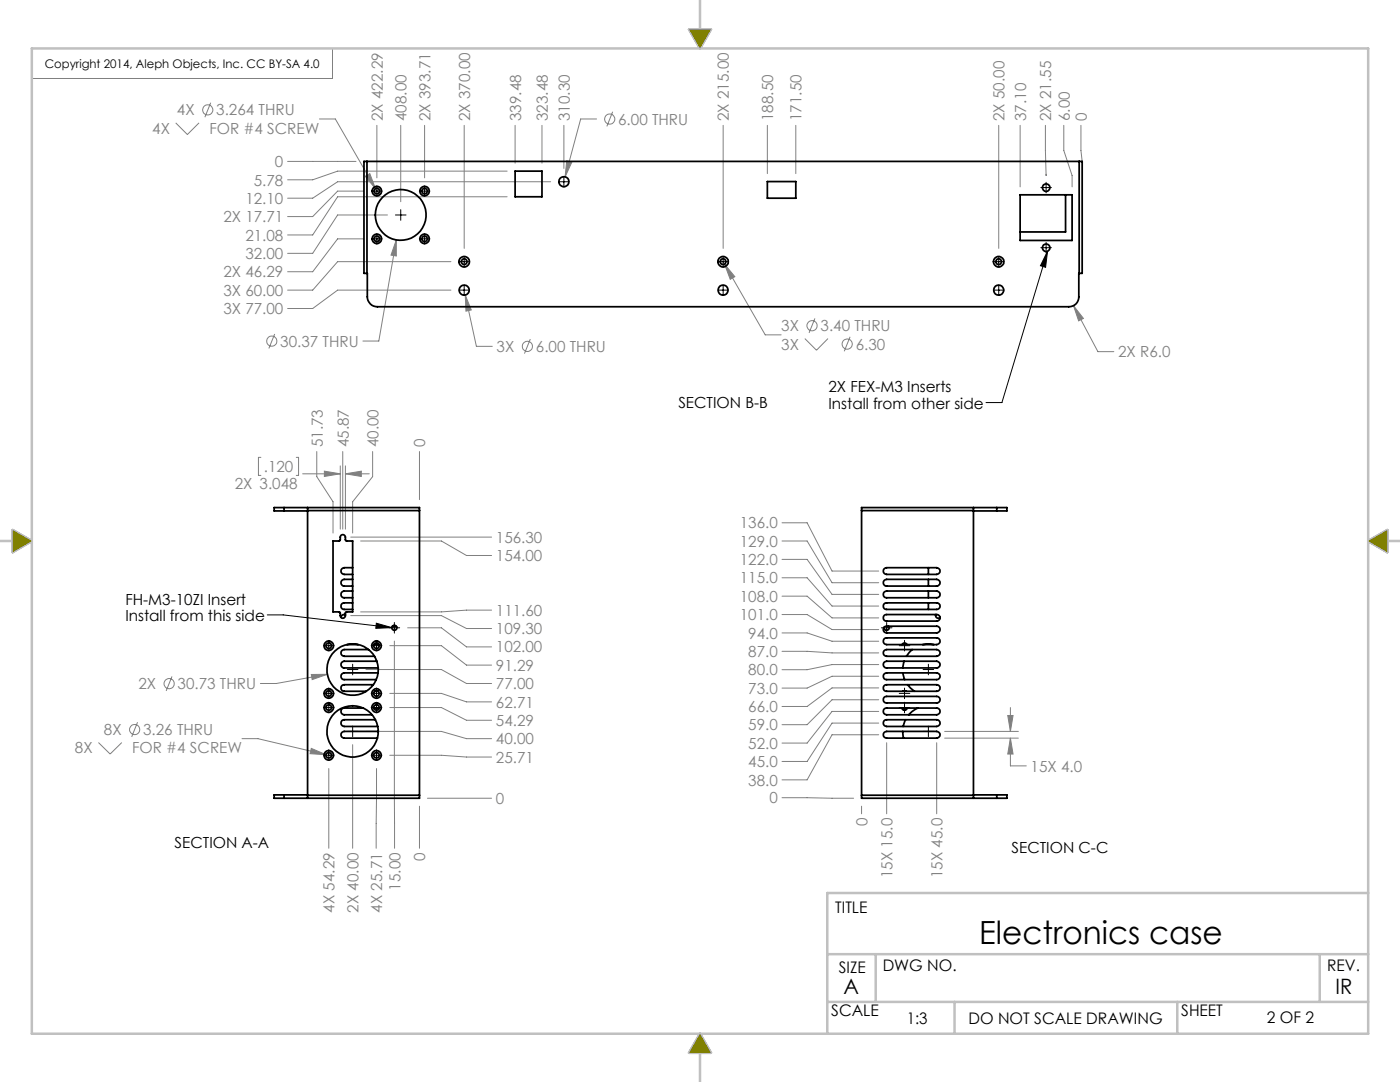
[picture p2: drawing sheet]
<svg xmlns="http://www.w3.org/2000/svg" width="279mm" height="216mm" viewBox="0 0 279 216" stroke-linecap="round" stroke-linejoin="round" font-family="sans-serif">
<path d="M66.4 9.7v6h-60.1" fill="none" stroke="#808080" stroke-width=".2"/>
<g fill="none" stroke="#c0c0c0" stroke-width=".5">
<path d="M139.7 0v5.9M6.3 9.7h266.8v196.6h-266.8zM137.5 5.9h4.4l-2.2 3.8zM0 107.9h2.5M2.5 105.8l3.8 2.1-3.8 2.3zM273.1 107.9l3.8-2.1v4.4zM276.9 107.9h2.5M273.1 178.2h-108v28.1M165.1 199.9h108M165.1 190.4h108M174.8 190.4v9.5M190.5 199.9v6.4"/>
<path d="M234.9 199.9v6.4M263.4 190.4v9.5M139.7 210.1v5.8M139.7 206.3l2.2 3.8h-4.4z"/>
</g>
<path d="M137.5 5.9l2.2 3.8 2.2-3.8zM273 108l3.9-2.2v4.4zM139.7 206.3l2.2 3.8h-4.4zM2.5 105.8l3.8 2.2-3.8 2.2z" fill-rule="evenodd" fill="#808000"/>
<g fill="none" stroke="#808080" stroke-width=".2">
<path d="M35.1 24.5l2.3 2.3 2.3-2.3M42.1 20.5l-1.2 2.9M57.4 32.2h13.6M63.7 23.7h3.2l8 13.9M72.6 38.1h-5.2l-5 5.1h-5M72.9 35.2l.9-.6 1.1 3zM75.2 25v10.5M80 25v15.3M84.7 25v10.5M92.6 25v24.6M101.2 34.1h-33.8l-5 1.8h-5M101.2 39.3h-33.8l-5 7.6h-5"/>
<path d="M102.8 25v7.6M108.2 25v7.6M109.9 36.3h-42.5l-5 3.2h-5M112.5 25v8.6M113.1 32.1l1 .2-1.3 3zM119.1 23.7h-3.2l-3.1 11.6M122.3 22.3l-1.2 2.9M144.3 25v24.6M153.1 25v9.6M158.8 25v9.6M199.3 25v24.6M203.6 25v12.3"/>
<path d="M208.6 25l.2 10v-.2M212.3 25v5l1.7 5v2.3M215.7 25v5l.3 2.2M72.6 47.7h-5.2l-5 6.5h-5M77.3 42.9h-9.9l-5 7.7h-5M79.1 47.9v3.2l-1.1-.2zM79.1 47.9l-3.5 20.2h-3.2M90 52.2h-22.6l-5 5.7h-5M90 57.9h-22.6l-5 3.7h-5M92.9 58.9l1.2 2.9-1.1 .3zM92.9 58.9l2.2 10.2h3.1M144.6 52.7l2 2.5-.9 .5z"/>
<path d="M144.6 52.7l8.1 14.1h3.2M54.8 66.6l-1.1 2.9M105.8 67.7l-1.1 2.9M160.6 67.6l2.3 2.3 2.3-2.3M162.6 63.5l-1.1 2.9M169.7 67.2l-1.2 2.9M214.2 61l2 2.5-.9 .5zM214.2 61l4.9 9.2h3.2M52.1 91.3h-.5v3.6h.5M59.1 91.3h.5v3.6h-.5M60.4 94.5h7.5M63.2 90.1v5l3.3 5v6.3"/>
<path d="M64.7 94l3.2 .5-3.2 .6zM67.9 93v12.6M68.4 90.1v15.5M68.9 94.5l3.2-.5v1.1zM68.9 93v12.6M68.9 94.5h4.8M74.4 90.1v5l-4 5v6.3M83.7 90.1v9.6M70 107.2h28.1M72 107.9h16.1l5 2.9h5M156.1 107.9h5l5 8.4h9.3M156.1 119h5l5 4.3h9.3"/>
<path d="M156.1 115.3h5l5 5.6h9.3M156.1 111.6h5l5 7h9.3M156.1 104.3h5l5 9.6h9.3M34.3 135l-1.1 2.9M62.1 134.6l3.2-.1-3 1.1zM65.3 134.5l-10.2 1.9h-3.1M70 122.8h18.1l5 2.6h5M73 133.6h15.1l5 2.8h5M77.8 138.4h10.3l5 1.7h5M77.8 128.8h10.3l5 3.9h5M78.7 127.9v41.4M81.4 125.3h6.7l5 3.8h5"/>
<path d="M98.1 121.7h-5l-5 .4h-16.1M156.1 130h5l5 .3h9.3M156.1 126.3h5l5 1.7h9.3M156.1 122.6h5l5 3h9.3M175.4 132.6h-9.3l-5 1h-5M175.4 139.6h-9.3l-5 5h-5M175.4 137.3h-9.3l-5 3.7h-5M175.4 134.9h-9.3l-5 2.4h-5M19.6 148.2l2.4 2.3 2.3-2.3M27.4 144.1l-1.1 2.9M48.3 147.4h3.2l13.6 3.2M62.1 149.3l3 1.3-3.2-.2z"/>
<path d="M65.6 153.4v15.9M70.4 148.6v20.7M73 145.9h15.1l5 1.5h5M75.1 153.4v15.9M77.8 150.7h10.3l5 .4h5M77.8 141.2h10.3l5 2.5h5M85.3 159.3h12.8M156.1 159.2l14.3 .1M175.4 146.6h-9.3l-5 9h-5M175.4 144.3h-9.3l-5 7.6h-5M175.4 142h-9.3l-5 6.3h-5M177 148.2v14.2"/>
<path d="M186.9 148.2v14.2M188.5 145.9h14.7M188.5 147.3h14.7M201.1 142.8h1.1l-.6 3.1zM201.6 147.3l.6 3.2h-1.1zM201.6 147.3v5.5h3.2M201.6 141.2v4.7M83.7 160.9v8.4M171.9 160.9v1.5"/>
<circle cx="41.5" cy="21.9" r="1.02"/>
<circle cx="121.7" cy="23.8" r="1.02"/>
<circle cx="54.2" cy="68.1" r="1.02"/>
<circle cx="105.3" cy="69.1" r="1.01"/>
<circle cx="162.1" cy="65" r="1.03"/>
<circle cx="169.1" cy="68.7" r="1.02"/>
<circle cx="33.8" cy="136.4" r="1.02"/>
<circle cx="26.9" cy="145.6" r="1.03"/>
</g>
<g fill="none" stroke="#000" stroke-width=".2">
<path d="M74.2 38.1h2.1M75.2 37.1v2.1M83.7 38.1h2.1M84.7 37.1v2.1M111.5 36.3h2.1M112.5 35.2v2.1M207.7 37.4h2.1M208.8 36.4v2.1M74.2 47.7h2.1M75.2 46.6v2.1M78.9 42.9h2.1M80 41.8v2.2"/>
<path d="M83.7 47.7h2.1M84.7 46.6v2.1M91.6 57.9h2.1M91.6 52.2h2.1M92.6 51.2v2.1M92.6 56.8v2.1M143.3 57.9h2.1M143.3 52.2h2.1M144.3 51.2v2.1M144.3 56.8v2.1M198.3 57.9h2.1M198.3 52.2h2.1"/>
<path d="M199.3 51.2v2.1M199.3 56.8v2.1M207.7 49.4h2.1M208.8 48.4v2.1M209.1 50.1l-.4 3.2-1.1-.3zM209.1 50.1l-9.1 30.2h-3.2M53.3 122.7h3.2l21.7 2.5M64.6 128.8h2.1M64.6 138.4h2.1M65.6 127.8v2.1M65.6 137.3v2.1M69.3 133.6h2.1"/>
<path d="M70.4 132.5v2.2M74.1 128.8h2.1M74.1 138.4h2.1M75.1 124.4l3.1 .8-3.2 .2zM75.1 127.8v2.1M75.1 137.3v2.1M77.6 125.3h2.2M78.7 124.2v2.1M175.9 125.3h2.1M177 124.2v2.1M179.5 128.8h2.1M179.5 138.4h2.1"/>
<path d="M180.5 127.8v2.1M180.5 137.3v2.1M184.2 133.6h2.1M185.3 132.5v2.2M64.6 141.2h2.1M64.6 150.7h2.1M65.6 140.1v2.1M65.6 149.6v2.2M69.3 145.9h2.1M70.4 144.9v2.1M74.1 141.2h2.1M74.1 150.7h2.1"/>
<path d="M75.1 140.1v2.1M75.1 149.6v2.2M179.5 141.2h2.1M180.5 140.1v2.1M184.2 145.9h2.1M185.3 144.9v2.1"/>
</g>
<path d="M75.1 124.4l3.1 .8-3.2 .2zM209.1 50.1l-.4 3.2-1.1-.3z" fill="#000"/>
<path d="M68.9 94.5l3.2-.5v1.1zM64.7 94l3.2 .5-3.2 .6zM62.1 134.6l.2 1 3-1.1zM62.1 149.3l-.2 1.1 3.2 .2zM72.9 35.2l2 2.4-1.1-3zM79.1 47.9l-1.1 3 1.1 .2zM113.1 32.1l-.3 3.2 1.3-3zM92.9 58.9l.1 3.2 1.1-.3zM144.6 52.7l1.1 3 .9-.5zM214.2 61l1.1 3 .9-.5zM201.6 147.3l.6 3.2h-1.1zM201.1 142.8h1.1l-.6 3.1z" fill="#808080"/>
<g fill="none" stroke="#000" stroke-width=".35">
<path d="M73.2 32.2h-.6v22.3h.6M73.2 32.2v22.3M73.2 32.2h142.2M102.8 34.1h5.4v5.2h-5.4zM153.1 36.2h5.7v3.3h-5.7zM203.6 38.9h10.4v9.1h-10.4zM212.7 38.9v7.4h-9.1M215.4 32.2h.6v22.3h-.6M215.4 32.2v22.3M73.2 54.5l.1 4.7a1.99 1.99 0 0 0 2 2h138a1.93 1.93 0 0 0 2-2l.1-4.7M56.7 101.3h27v.6M56.7 101.3h-2v.7h2"/>
<path d="M56.7 101.3v.7M56.7 102h4.7M61.4 101.3v.6M61.4 101.9h22.3M61.4 101.9v56.8M66.5 108l1.3-.1 .1-.7a.51 .51 0 0 1 .5-.5 .51 .51 0 0 1 .5 .5l.1 .7 1.4 .1v14.1h-1.3l-.2 .1v.6a.51 .51 0 0 1-.5 .6 .51 .51 0 0 1-.5-.6v-.5l-.2-.2h-1.2zM70.4 117.9h-1.7a.67 .67 0 0 0-.6 .7 .67 .67 0 0 0 .6 .7h1.7M70.4 115.6h-1.7a.67 .67 0 0 0-.6 .7 .67 .67 0 0 0 .6 .6h1.7M70.4 113.3h-1.7a.67 .67 0 0 0-.6 .6 .67 .67 0 0 0 .6 .7h1.7M83.7 101.9v56.8M171.9 101.9h22.4M171.9 101.9v56.8"/>
<path d="M176.5 118.1l.5-.2h9.9a.67 .67 0 0 1 .7 .7 .67 .67 0 0 1-.7 .7h-9.9a.66 .66 0 0 1-.7-.4 .66 .66 0 0 1 .2-.8zM176.5 115.8l.5-.2h9.9a.67 .67 0 0 1 .7 .7 .67 .67 0 0 1-.7 .6h-9.9a.67 .67 0 0 1-.7-.4 .67 .67 0 0 1 .2-.7zM176.5 113.5l.5-.2h9.9a.67 .67 0 0 1 .7 .6 .67 .67 0 0 1-.7 .7h-9.9a.67 .67 0 0 1-.7-.4 .67 .67 0 0 1 .2-.7zM185.3 113.3v1.3M185.3 115.6v1.3M185.3 117.9v1.4M194.3 101.3v.6M194.3 102h4.6M194.3 101.9v56.8M198.9 101.3h-27v.6M198.9 101.3h2v.7h-2M198.9 101.3v.7"/>
<path d="M68.9 122.6a.69 .69 0 0 0-.8 .6M69.3 128.6h2.2M70.4 120.3h-1.7a.65 .65 0 0 0-.6 .6 .65 .65 0 0 0 .6 .7h1.7M73.6 129.6h-4.9a.67 .67 0 0 0-.6 .7 .67 .67 0 0 0 .6 .7h6.1M74.5 136.6h-5.8a.65 .65 0 0 0-.6 .7 .65 .65 0 0 0 .6 .6h4.4M74.6 128.6h1M74.8 137.9h.7M75.2 131.9h-6.5a.67 .67 0 0 0-.6 .7 .67 .67 0 0 0 .6 .7h6.8M75.5 134.3h-6.8a.67 .67 0 0 0-.6 .6 .67 .67 0 0 0 .6 .7h6.4M78.3 125h.7l.2 .2M176.5 120.5l.5-.2h9.9a.65 .65 0 0 1 .7 .6 .65 .65 0 0 1-.7 .7h-9.9a.66 .66 0 0 1-.7-.4 .66 .66 0 0 1 .2-.7zM176.5 122.8l.5-.2h9.9a.65 .65 0 0 1 .7 .7 .65 .65 0 0 1-.7 .6h-9.9a.66 .66 0 0 1-.7-.4 .66 .66 0 0 1 .2-.7z"/>
<path d="M176.5 125.1l.5-.1h9.9a.67 .67 0 0 1 .7 .6 .67 .67 0 0 1-.7 .7h-9.9a.69 .69 0 0 1-.7-.4 .69 .69 0 0 1 .2-.8zM176.5 127.5l.5-.2h9.9a.67 .67 0 0 1 .7 .7 .67 .67 0 0 1-.7 .6h-9.9a.69 .69 0 0 1-.7-.4 .69 .69 0 0 1 .2-.7zM176.5 129.8l.5-.2h9.9a.67 .67 0 0 1 .7 .7 .67 .67 0 0 1-.7 .7h-9.9a.67 .67 0 0 1-.7-.4 .67 .67 0 0 1 .2-.8zM176.5 132.2l.5-.3h9.9a.67 .67 0 0 1 .7 .7 .67 .67 0 0 1-.7 .7h-9.9a.67 .67 0 0 1-.7-.4 .67 .67 0 0 1 .2-.7zM176.5 134.5l.5-.2h9.9a.67 .67 0 0 1 .7 .6 .67 .67 0 0 1-.7 .7h-9.9a.67 .67 0 0 1-.7-.4 .67 .67 0 0 1 .2-.7zM176.5 136.8l.5-.2h9.9a.65 .65 0 0 1 .7 .7 .65 .65 0 0 1-.7 .6h-9.9a.66 .66 0 0 1-.7-.4 .66 .66 0 0 1 .2-.7zM176.5 139.1l.5-.1h9.9a.65 .65 0 0 1 .7 .6 .65 .65 0 0 1-.7 .7h-9.9a.66 .66 0 0 1-.7-.4 .66 .66 0 0 1 .2-.8zM177.3 125a.49 .49 0 0 1-.2 .8 .49 .49 0 0 1-.6-.6M180 128.6a.54 .54 0 0 1 .5-.3 .54 .54 0 0 1 .5 .3M180.2 137.9l.3-.1 .3 .1M180.2 134.3l.4 1.3M180.4 131.9l-.2 1.4"/>
<path d="M181.1 136.6l1.4 1.3M182.1 129.6l-1.2 1.4M184.2 128.6l.7-.1 1.5 .1M185.3 120.3v1.3M186.7 122.6a.53 .53 0 0 0 .2 .7 .53 .53 0 0 0 .7-.1M56.7 158.6h-2v.7h2M56.7 158.6v.7M56.7 158.6h4.7M61.4 158.7v.6M61.4 158.7h22.3M72.5 141.3h-3.8a.67 .67 0 0 0-.6 .7 .67 .67 0 0 0 .6 .6h5.6M74.6 141.3h1.1"/>
<path d="M74.9 143.6h-6.2a.67 .67 0 0 0-.6 .7 .67 .67 0 0 0 .6 .7h6.7M75.5 145.9h-6.8a.67 .67 0 0 0-.6 .7 .67 .67 0 0 0 .6 .7h6.6M83.7 158.7v.6h-27M171.9 158.7v.6h27M171.9 158.7h22.4M176.5 141.5l.5-.2h9.9a.67 .67 0 0 1 .7 .7 .67 .67 0 0 1-.7 .6h-9.9a.69 .69 0 0 1-.7-.4 .69 .69 0 0 1 .2-.7zM176.5 143.8l.5-.2h9.9a.67 .67 0 0 1 .7 .7 .67 .67 0 0 1-.7 .7h-9.9a.69 .69 0 0 1-.7-.5 .69 .69 0 0 1 .2-.7zM176.5 146.2l.5-.3h9.9a.67 .67 0 0 1 .7 .7 .67 .67 0 0 1-.7 .7h-9.9a.67 .67 0 0 1-.7-.4 .67 .67 0 0 1 .2-.7zM180 141.3a.54 .54 0 0 0 .5 .4 .54 .54 0 0 0 .5-.4M180.2 145.9l.1 1.4M180.7 143.6l-.5 1.4M183.2 141.3a4.2 4.2 0 0 0-1.8 1.3"/>
<path d="M194.3 158.7v.6M194.3 158.6h4.6M198.9 158.6h2v.7h-2M198.9 158.6v.7"/>
<circle cx="75.2" cy="38.1" r=".95"/>
<circle cx="75.2" cy="38.1" r=".54"/>
<circle cx="84.7" cy="38.1" r=".95"/>
<circle cx="84.7" cy="38.1" r=".54"/>
<circle cx="112.5" cy="36.2" r=".99"/>
<circle cx="208.8" cy="37.4" r=".75"/>
<circle cx="75.2" cy="47.7" r=".95"/>
<circle cx="75.2" cy="47.7" r=".54"/>
<circle cx="80" cy="42.9" r="5.1"/>
<circle cx="84.7" cy="47.7" r=".95"/>
<circle cx="84.7" cy="47.7" r=".54"/>
<circle cx="92.6" cy="52.2" r="1.05"/>
<circle cx="92.6" cy="52.2" r=".56"/>
<circle cx="92.6" cy="57.9" r="1"/>
<circle cx="144.3" cy="52.2" r=".57"/>
<circle cx="144.3" cy="52.2" r="1.04"/>
<circle cx="144.3" cy="57.9" r=".99"/>
<circle cx="199.3" cy="52.2" r="1.04"/>
<circle cx="199.3" cy="57.9" r=".99"/>
<circle cx="199.3" cy="52.2" r=".56"/>
<circle cx="208.8" cy="49.4" r=".75"/>
<circle cx="65.6" cy="128.9" r=".55"/>
<circle cx="65.6" cy="138.4" r=".55"/>
<circle cx="65.6" cy="138.4" r=".95"/>
<circle cx="65.6" cy="128.8" r=".95"/>
<circle cx="70.4" cy="133.6" r="5.1"/>
<circle cx="75.1" cy="128.9" r=".55"/>
<circle cx="75.1" cy="138.4" r=".55"/>
<circle cx="75.1" cy="138.4" r=".95"/>
<circle cx="75.1" cy="128.8" r=".95"/>
<circle cx="78.7" cy="125.3" r=".5"/>
<circle cx="65.6" cy="150.7" r=".55"/>
<circle cx="65.6" cy="141.2" r=".55"/>
<circle cx="65.6" cy="141.2" r=".94"/>
<circle cx="65.6" cy="150.7" r=".94"/>
<circle cx="70.4" cy="146" r="5.1"/>
<circle cx="75.1" cy="150.7" r=".55"/>
<circle cx="75.1" cy="141.2" r=".55"/>
<circle cx="75.1" cy="141.2" r=".94"/>
<circle cx="75.1" cy="150.7" r=".94"/>
</g>
<text font-size="6.4" x="195.4" y="188.4">Electronics case</text>
<g font-size="4.2">
<text x="168.4" y="198.4">A</text>
<text x="266.5" y="198.4">IR</text>
</g>
<g font-size="3.2">
<text x="166.7" y="182.1">TITLE</text>
<text x="167.4" y="194.1">SIZE</text>
<text x="176.2" y="193.8">DWG NO.</text>
<text x="264.9" y="193.8">REV.</text>
<text x="165.9" y="202.8">SCALE</text>
<text x="235.7" y="202.8">SHEET</text>
<text x="181" y="204.4">1:3</text>
<text x="193.3" y="204.3">DO NOT SCALE DRAWING</text>
<text x="252.8" y="204">2 OF 2</text>
</g>
<g font-size="3" fill="#808080">
<text x="35.3" y="23">4X</text>
<text x="43.2" y="23">3.264 THRU</text>
<text x="30.4" y="26.7">4X</text>
<text x="41.8" y="26.7">FOR #4 SCREW</text>
<text x="76.4" y="24.2" transform="rotate(-90 76.4 24.2)">2X 422.29</text>
<text x="81.1" y="24.2" transform="rotate(-90 81.1 24.2)">408.00</text>
<text x="85.9" y="24.2" transform="rotate(-90 85.9 24.2)">2X 393.71</text>
<text x="93.8" y="24.2" transform="rotate(-90 93.8 24.2)">2X 370.00</text>
<text x="104" y="24.2" transform="rotate(-90 104 24.2)">339.48</text>
<text x="109.3" y="24.2" transform="rotate(-90 109.3 24.2)">323.48</text>
<text x="113.7" y="24.2" transform="rotate(-90 113.7 24.2)">310.30</text>
<text x="123.4" y="24.9">6.00 THRU</text>
<text x="145.5" y="24.2" transform="rotate(-90 145.5 24.2)">2X 215.00</text>
<text x="154.3" y="24.2" transform="rotate(-90 154.3 24.2)">188.50</text>
<text x="160" y="24.2" transform="rotate(-90 160 24.2)">171.50</text>
<text x="200.5" y="24.2" transform="rotate(-90 200.5 24.2)">2X 50.00</text>
<text x="204.8" y="24.2" transform="rotate(-90 204.8 24.2)">37.10</text>
<text x="209.8" y="24.2" transform="rotate(-90 209.8 24.2)">2X 21.55</text>
<text x="213.5" y="24.2" transform="rotate(-90 213.5 24.2)">6.00</text>
<text x="216.9" y="24.2" transform="rotate(-90 216.9 24.2)">0</text>
<text x="54.9" y="33.4">0</text>
<text x="49" y="40.7">12.10</text>
<text x="50.7" y="37">5.78</text>
<text x="44.6" y="44.4">2X 17.71</text>
<text x="49" y="51.7">32.00</text>
<text x="49" y="48">21.08</text>
<text x="44.6" y="55.4">2X 46.29</text>
<text x="44.6" y="59">3X 60.00</text>
<text x="44.6" y="62.7">3X 77.00</text>
<text x="55.9" y="69.2">30.37 THRU</text>
<text x="99.1" y="70.2">3X</text>
<text x="106.9" y="70.2">6.00 THRU</text>
<text x="155.9" y="66.1">3X</text>
<text x="155.9" y="69.8">3X</text>
<text x="163.8" y="66.1">3.40 THRU</text>
<text x="170.8" y="69.8">6.30</text>
<text x="223.2" y="71.3">2X R6.0</text>
<text x="64.4" y="89.3" transform="rotate(-90 64.4 89.3)">51.73</text>
<text x="69.6" y="89.3" transform="rotate(-90 69.6 89.3)">45.87</text>
<text x="75.6" y="89.3" transform="rotate(-90 75.6 89.3)">40.00</text>
<text x="84.9" y="89.3" transform="rotate(-90 84.9 89.3)">0</text>
<text x="52.7" y="94.2">.120</text>
<text x="46.9" y="97.6">2X 3.048</text>
<text x="147.6" y="105.4">136.0</text>
<text x="99" y="112">154.00</text>
<text x="99" y="108.3">156.30</text>
<text x="147.6" y="112.7">122.0</text>
<text x="147.6" y="109.1">129.0</text>
<text x="147.6" y="116.4">115.0</text>
<text x="99" y="122.9">111.60</text>
<text x="147.6" y="123.7">101.0</text>
<text x="147.6" y="120.1">108.0</text>
<text x="99" y="130.2">102.00</text>
<text x="99" y="126.5">109.30</text>
<text x="149.3" y="131.1">87.0</text>
<text x="149.3" y="127.4">94.0</text>
<text x="27.6" y="137.5">2X</text>
<text x="35.5" y="137.5">30.73 THRU</text>
<text x="99" y="137.5">77.00</text>
<text x="99" y="133.9">91.29</text>
<text x="149.3" y="134.7">80.0</text>
<text x="99" y="141.2">62.71</text>
<text x="149.3" y="142.1">66.0</text>
<text x="149.3" y="138.4">73.0</text>
<text x="20.7" y="146.7">8X</text>
<text x="28.6" y="146.7">3.26 THRU</text>
<text x="99" y="148.5">40.00</text>
<text x="99" y="144.9">54.29</text>
<text x="149.3" y="149.4">52.0</text>
<text x="149.3" y="145.7">59.0</text>
<text x="15" y="150.3">8X</text>
<text x="26.4" y="150.3">FOR #4 SCREW</text>
<text x="99" y="152.2">25.71</text>
<text x="149.3" y="153.1">45.0</text>
<text x="205.7" y="154">15X 4.0</text>
<text x="99" y="160.4">0</text>
<text x="149.3" y="156.7">38.0</text>
<text x="153.6" y="160.3">0</text>
<text x="173.1" y="164.9" transform="rotate(-90 173.1 164.9)">0</text>
<text x="84.9" y="171.8" transform="rotate(-90 84.9 171.8)">0</text>
<text x="79.9" y="177.7" transform="rotate(-90 79.9 177.7)">15.00</text>
<text x="178.1" y="175.2" transform="rotate(-90 178.1 175.2)">15X 15.0</text>
<text x="188.1" y="175.2" transform="rotate(-90 188.1 175.2)">15X 45.0</text>
<text x="66.8" y="182.1" transform="rotate(-90 66.8 182.1)">4X 54.29</text>
<text x="71.5" y="182.1" transform="rotate(-90 71.5 182.1)">2X 40.00</text>
<text x="76.3" y="182.1" transform="rotate(-90 76.3 182.1)">4X 25.71</text>
</g>
<g font-size="3">
<text x="135.4" y="81.5">SECTION B-B</text>
<text x="165.4" y="78.3">2X FEX-M3 Inserts</text>
<text x="165.4" y="81.6">Install from other side</text>
<text x="25" y="120.7">FH-M3-10ZI Insert</text>
<text x="25" y="124">Install from this side</text>
<text x="34.9" y="169.3">SECTION A-A</text>
<text x="201.9" y="170.3">SECTION C-C</text>
</g>
<text font-size="2.4" x="8.9" y="13.6">Copyright 2014, Aleph Objects, Inc. CC BY-SA 4.0</text>
</svg>
